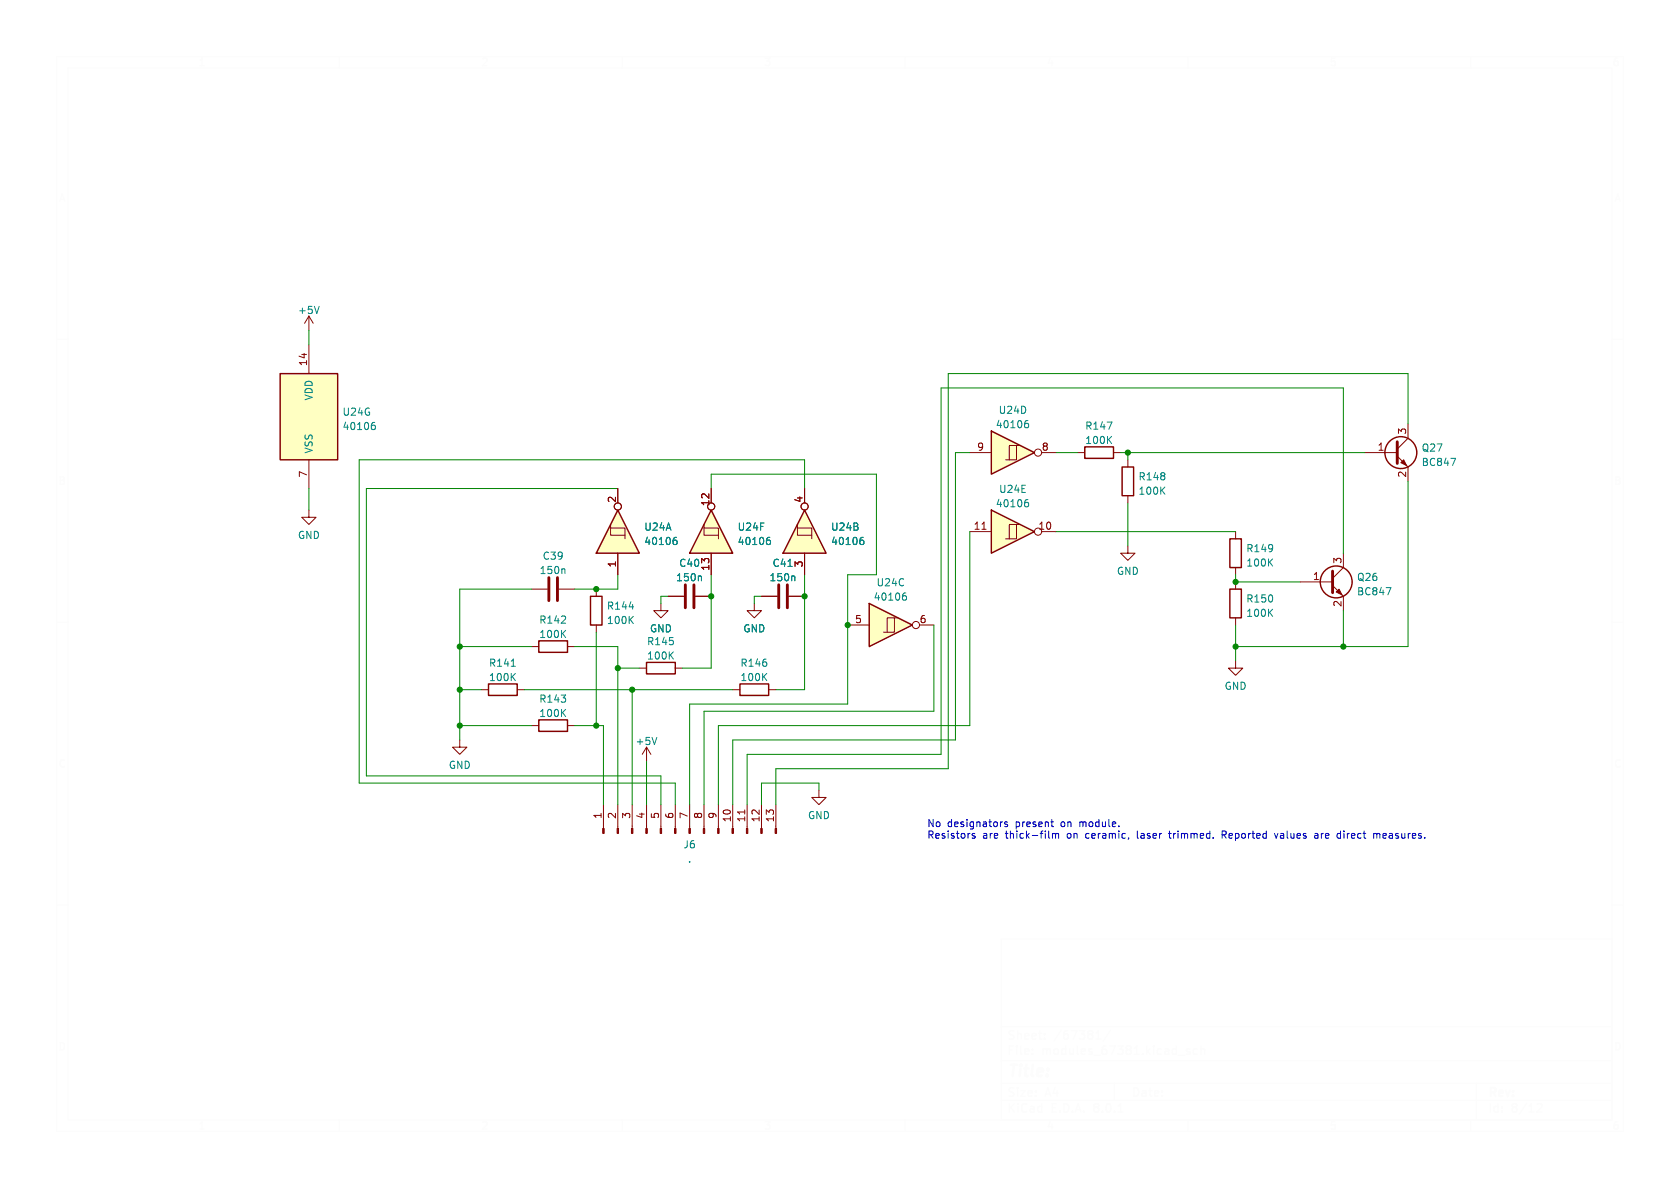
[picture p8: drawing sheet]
<svg xmlns="http://www.w3.org/2000/svg" width="297mm" height="210mm" viewBox="0 0 297 210" stroke-linecap="round" stroke-linejoin="round" font-family="sans-serif">
<g fill="none" stroke="#fcfcfc" stroke-width=".18">
<path d="M10 10h277v190h-277zM12 12h273v186h-273zM35.3 11.6h.8M35.3 10.7l.4-.4v1.3M60 10v2M85.3 10.4l.5-.1 .3 .4-.8 .9h.8M110 10v2M135.3 10.3h.8l-.4 .5 .3 .1v.6l-.2 .1-.5-.1M160 10v2M185.7 10.2l-.4 1h.9M186 10.7v.9M210 10v2"/>
<path d="M236 10.3h-.6l-.1 .6 .2-.1 .5 .1 .1 .1-.1 .5-.2 .1-.5-.1M260 10v2M286 10.3l-.4 .1a.88 .88 0 0 0 0 1.2l.4-.1 .1-.5-.3-.2-.3 .1-.2 .1M10.6 35.6l.4-1.3 .4 1.3M10.7 35.2h.6M285.6 35.6l.4-1.3 .4 1.3M285.7 35.2h.6M10 60h2M285 60h2M10.7 84.3h.4l.2 .2-.2 .4 .2 .1 .1 .3-.2 .3h-.5zM10.7 84.9h.4M285.7 84.3h.4l.2 .2-.2 .4 .2 .1 .1 .3-.2 .3h-.5z"/>
<path d="M285.7 84.9h.4M10 110h2M285 110h2M11.4 134.4a.62 .62 0 0 0-.9 .5 .62 .62 0 0 0 .7 .7l.2-.1M286.4 134.4a.62 .62 0 0 0-.9 .5 .62 .62 0 0 0 .7 .7l.2-.1M10 160h2M285 160h2M177 166h108v32h-108zM10.7 184.3a.66 .66 0 0 1 .7 .6 .66 .66 0 0 1-.7 .7zM35.3 198.7l.4-.4v1.3M35.3 199.6h.8M60 198v2"/>
<path d="M85.3 198.4l.5-.1 .3 .4-.8 .9h.8M110 198v2M135.3 198.3h.8l-.4 .5 .3 .1v.6l-.2 .1-.5-.1M160 198v2M177 194.5h108M177 191.5h108M177 187.5h108M177 181.5h108M178.5 195.1v1.5M178.5 185.6h.5M178.7 195.7l.6 .9M179.2 184.9h-.7v1.5"/>
<path d="M179.2 192.4l-.5-.1-.2 .1v.5l.6 .3 .1 .3-.2 .3-.6-.1M179.2 182.3l-.5-.1-.2 .1v.5l.6 .3 .1 .3-.2 .3-.6-.1M179.3 195.1l-.8 .9M179.7 184.9v.1M179.7 185.4v1M179.9 182.2v1.5M179.9 192.3v.1M179.9 192.8v1M179.9 182.8l.2-.1 .4 .1v.9M180 195.1v.1M180 195.6v1M180.5 192.8h.7l-.7 1h.7"/>
<path d="M180.5 184.9v1.3l.2 .2M181.2 185.9l.7-.1-.1-.3-.4-.1-.2 .2v.7h.6M181.2 183.2l.7-.1-.1-.3-.4-.1-.2 .2v.7h.6M181.5 195.2a.6 .6 0 0 0-.7 0 .6 .6 0 0 0-.2 .8 .56 .56 0 0 0 .3 .5 .56 .56 0 0 0 .6 0M181.7 193.3l.8-.1-.1-.3-.4-.1-.3 .2 .1 .7h.6M182.2 195.7h.5l.1 .9M182.5 183.2l.7-.1-.1-.3-.4-.1-.2 .2v.7h.6M182.5 186.3v.1M182.5 185.5v.1M182.8 196h-.5a.29 .29 0 0 0-.2 .3 .29 .29 0 0 0 .2 .3l.5-.1M183.1 193.7v.1M183.1 192.9v.1"/>
<path d="M183.6 182.7h.6M183.8 182.2v1.3l.4 .2M184.2 195.7l-.5-.1-.2 .3v.4l.1 .2h.6M184.2 195.1v1.5M184.4 185.5l.4-.1 .2 .2M184.4 185.4v1M184.7 183.6v.1M184.7 182.8v.1M184.7 193.8l.5-1.5 .5 1.5M184.9 193.4h.7M185 185.6l.2-.2 .4 .1 .1 .9M185 185.6v.8"/>
<path d="M185.7 198.2l-.4 1h.9M186 198.7v.9M186 195.8h.5M186.4 185.5l.2-.1 .4 .1 .1 .6-.1 .2-.4 .1-.2-.1zM186.5 192.2l-.3 1.1h.9M186.7 195.1h-.7v1.5h.7M186.9 192.8v1M187.4 196.5v.1M187.6 182.1l-1.3 2M188.1 195.1a.76 .76 0 0 1 .9 .7 .76 .76 0 0 1-.9 .8zM188.4 185.5l-.4-.1-.3 .3v.4l.1 .2h.6M188.4 184.9v1.5"/>
<path d="M188.7 182.2a.59 .59 0 0 0-.7 .6v.6l.2 .2 .4 .1 .2-.1 .1-.5-.2-.3h-.4l-.3 .3M189.1 185.4l.1 .9 .3 .1 .2-.1M189.4 182.2h1l-.7 1.5M189.6 196.5v.1M189.7 185.4v1M190.1 196.6l.5-1.5 .5 1.5M190.2 196.2h.8M190.5 184.9v1.3l.2 .2M190.8 182.2h.9l-.5 .6 .5 .1v.7l-.2 .1h-.5l-.2-.1M191.2 185.9l.7-.1-.1-.3-.4-.1-.2 .2v.7h.6M191.6 196.5v.1M192.6 182.8l-.3 .3 .1 .5 .2 .1 .4-.1 .2-.2-.1-.4-.2-.2"/>
<path d="M192.6 182.8l-.3-.2 .3-.4 .4 .1 .2 .2-.3 .3M192.6 182.8h.3M193 185.5l-.3-.1-.2 .2v.2l.5 .2v.3h-.5M193.4 186.5h1.1M193.7 195.7l-.3 .3v.3l.3 .3 .4-.1 .1-.2v-.4l-.2-.2M193.7 195.7l-.3-.2 .3-.4 .4 .1 .1 .2-.2 .3M193.7 195.7h.3M193.7 183.7h.9M193.7 182.6l.5-.4v1.5M194.9 196.5v.1M195.5 184.9a.59 .59 0 0 0-.7 .6v.6l.2 .2 .4 .1 .2-.1 .1-.5-.2-.3h-.4l-.3 .3M195.7 195.2l.2-.1a.81 .81 0 0 1 .6 .6 .81 .81 0 0 1-.3 .8l-.2 .1a.81 .81 0 0 1-.3-1.4z"/>
<path d="M196.2 184.9h1l-.7 1.5M196.3 182.1l-1.3 2M197 191.5v3M197 196.5v.1M197.6 184.9h.9l-.5 .6 .5 .1v.7l-.3 .1h-.4l-.2-.1M197.7 196.6h.8M197.7 195.5l.4-.4v1.5M199.4 185.5l-.3 .3 .1 .5 .2 .1 .4-.1 .2-.2-.1-.4-.2-.2M199.4 185.5l-.3-.2 .3-.4 .4 .1 .2 .2-.3 .3M199.4 185.5h.3M200.5 192.3a.76 .76 0 0 1 .8 .7 .76 .76 0 0 1-.8 .8zM200.5 186.4h.9"/>
<path d="M200.5 185.3l.5-.4v1.5M202 192.9h.5l.1 .9M202 186.3v.1M202.6 193.2h-.5a.29 .29 0 0 0-.2 .3 .29 .29 0 0 0 .2 .3l.5-.1M202.7 184.9v1.5M202.9 185.8l.4 .6M203.1 192.8h.6M203.3 192.3v1.3l.4 .2M203.3 185.4l-.6 .6M204 184.9v.1M204 185.4v1M204.1 193.3l.7-.1-.1-.3-.4-.1-.2 .2 .1 .7h.5"/>
<path d="M205.3 185.5l-.4-.1-.3 .3v.4l.1 .2h.6M205.5 193.7v.1M205.5 192.9v.1M206 185.5h.5l.1 .9M206.6 185.8h-.5a.29 .29 0 0 0-.2 .3 .29 .29 0 0 0 .2 .3l.5-.1M208 185.5l-.5-.1-.3 .3v.4l.2 .2h.6M208 184.9v1.5M208.3 186.5h1.2M210 198v2M210.3 185.5l-.3-.1-.3 .2 .1 .2 .5 .2v.3h-.6M211.7 185.5l-.5-.1-.2 .3v.4l.1 .2h.6M212.3 185.5l.2-.1 .4 .1 .1 .9"/>
<path d="M212.3 184.9v1.5M236 198.3h-.6l-.1 .6 .2-.1 .5 .1 .1 .1-.1 .5-.2 .1-.5-.1M260 198v2M261 191.5v6.5M263.5 195.1v1.5M264.8 195.7l-.4-.1-.3 .3v.4l.1 .2h.6M264.8 195.1v1.5M265.5 196.5v.1M265.5 195.7v.1M267.6 195.7l-.3 .3v.3l.3 .3h.3l.3-.3-.1-.4-.2-.2M267.6 195.7l-.3-.2 .3-.4h.3l.3 .3-.3 .3M267.6 195.7h.3"/>
<path d="M269.9 195l-1.3 2M270.3 196.6h.9M270.3 195.5l.4-.4v1.5M271.7 195.2l.6-.1 .2 .1 .1 .3-.9 1.1h.9M285.7 184.3a.66 .66 0 0 1 .7 .6 .66 .66 0 0 1-.7 .7zM286 198.3l-.4 .1a.88 .88 0 0 0 0 1.2l.4-.1 .1-.5-.3-.2-.3 .1-.2 .1"/>
</g>
<path d="M263.6 193.1l.7-.1 .1-.2-.1-.4-.2-.1h-.5v1.5M263.9 193.1l.5 .7M265 193.3l.7-.2-.1-.2-.4-.1-.2 .2 .1 .7h.5M266.2 192.8l.4 1 .3-1M267.5 193.6v.2M267.5 192.9v.1" fill="none" stroke="#fcfcfc" stroke-width=".3"/>
<g fill="none" stroke="#fcfcfc" stroke-width=".4">
<path d="M178.7 188.2h1.1M179.3 188.2l-.3 2M180.4 188.9l-.1 1.3M180.5 188.2v.2M180.5 188.2l-.1 .1 .1 .1M180.5 188.2l.1 .1-.1 .1M181.1 188.9h.7M181.5 188.2l-.3 1.7 .1 .2 .4 .1M182.6 188.2l-.2 1.7 .2 .3M183.4 189.5l1-.1-.1-.4-.2-.1-.5 .1-.3 .9 .3 .3 .6-.1M185.1 190l.1 .1-.1 .1M185.1 190l-.1 .1 .1 .1"/>
<path d="M185.1 190v.2M185.3 189l-.1 .2M185.3 189v.1l-.1 .1M185.3 189l-.1 .1v.1"/>
</g>
<path d="M104.4 105.4h2v5.1h-2zM130.8 120.9h5.1v2h-5.1z" fill="none" stroke="#840000" stroke-width=".25"/>
<path d="M54.6 55.9l-.8 1.3M54.6 55.9v2.5M54.6 55.9l.8 1.3M105.4 104.1v1.3M105.4 110.5v1.3M129.5 121.9h1.3M135.9 121.9h1.3M144.8 139.7v1.3h1.2l-1.2 1.2-1.3-1.2h1.3" fill="none" stroke="#840000" stroke-width=".18"/>
<path d="M56.4 54.2l-.4 1.2M111.2 107.3h.8M111.4 109.5l.6 .7M112 109l-.8 .7M135 119.6l.6 .7M135.6 119.1l-.8 .7" fill="none" stroke="#008484" stroke-width=".18"/>
<path d="M49.5 66h10.2v15.3h-10.2z" fill="#ffffc2"/>
<path d="M49.5 66h10.2v15.3h-10.2zM191.8 79h5v2h-5z" fill="none" stroke="#840000" stroke-width=".25"/>
<path d="M54.6 61v5M54.6 90.2v1.2h1.3l-1.3 1.3-1.3-1.3h1.3M54.6 81.3v5.1M190.5 80h1.3M196.8 80h1.3M94 104.1h2.8M98.8 104.1h2.8" fill="none" stroke="#840000" stroke-width=".18"/>
<path d="M65.9 75.2h.2l.3 .2-.1 .4-.4 .1M66.2 74.7h-.3M195.7 74.6h.9l-.6 1.3M196 77.7l.5 .7M196.5 77.1l-.7 .8M99.7 100.6l.2 .1v.7" fill="none" stroke="#008484" stroke-width=".18"/>
<path d="M97 102.1v4.1M98.6 102.1v4.1" fill="none" stroke="#840000" stroke-width=".51"/>
<path d="M175.3 76.2l7.6 3.8-7.6 3.8z" fill="#ffffc2"/>
<g fill="none" stroke="#840000" stroke-width=".18">
<path d="M179.7 78.7h-1.3v2.6M180.3 78.7h-.6v2.6h-1.9M171.4 80h3.9M184.1 80h2.6"/>
<circle cx="183.5" cy="80" r=".63"/>
</g>
<path d="M175.3 76.2l7.6 3.8-7.6 3.8z" fill="none" stroke="#840000" stroke-width=".25"/>
<path d="M181.4 74.8h.2l.3 .3-.1 .4-.4 .1M181.7 74.3l-.3 .1" fill="none" stroke="#008484" stroke-width=".18"/>
<path d="M175.3 90.2l7.6 3.8-7.6 3.8z" fill="#ffffc2"/>
<g fill="none" stroke="#840000" stroke-width=".18">
<path d="M171.4 94h3.9M173.6 93.6h.7M179.7 92.7h-1.3v2.6M180.3 92.7h-.6v2.6h-1.9M184.1 94h2.6M94 114.3h1.2M100.3 114.3h1.3M85.1 121.9h1.3M91.4 121.9h1.3"/>
<circle cx="183.5" cy="94" r=".63"/>
</g>
<path d="M175.3 90.2l7.6 3.8-7.6 3.8zM95.2 113.3h5.1v2h-5.1zM86.4 120.9h5v2h-5z" fill="none" stroke="#840000" stroke-width=".25"/>
<path d="M181.4 88.8h.2l.3 .2-.1 .5-.4 .1M181.7 88.3l-.3 .1M90.4 117.8h.7M90.6 119.6l.5 .7M91.1 119.1l-.7 .7M99.5 112l.5 .7M100 111.4l-.7 .8" fill="none" stroke="#008484" stroke-width=".18"/>
<path d="M153.7 106.7l7.6 3.8-7.6 3.8z" fill="#ffffc2"/>
<g fill="none" stroke="#840000" stroke-width=".18">
<path d="M237.5 97.8v2.5l-1.9 1.9M149.9 110.5h3.8M158.1 109.2h-1.3v2.6M158.7 109.2h-.6v2.6h-1.9M162.6 110.5h2.5M218.4 102.9v1.2M218.4 109.2v1.3M229.9 102.9h5.7M235.6 103.5l1.9 1.9v2.6M81.3 130.8v1.3h1.2l-1.2 1.3-1.3-1.3h1.3M94 128.3h1.2M100.3 128.3h1.3"/>
<circle cx="161.9" cy="110.5" r=".63"/>
</g>
<g fill="none" stroke="#840000" stroke-width=".25">
<path d="M153.7 106.7l7.6 3.8-7.6 3.8zM217.4 104.1h2.1v5.1h-2.1zM95.2 127.3h5.1v2h-5.1z"/>
<circle cx="236.2" cy="102.9" r="2.82"/>
</g>
<path d="M159.8 105.3h.2l.3 .3-.1 .4-.4 .1M160.1 104.8l-.3 .1M224.4 108.2l.6 .8M225 107.7l-.7 .7M245.1 103.9h.8l-.5 1.3M99.5 125.9l.5 .8M100 125.4l-.7 .7" fill="none" stroke="#008484" stroke-width=".18"/>
<path d="M235.6 101v3.8" fill="none" stroke="#840000" stroke-width=".51"/>
<path d="M236.2 104.6l.5-.5 .5 1.1z" fill="#840000" stroke="#840000" stroke-width=".18"/>
<path d="M109.2 90.2l3.8 7.6h-7.6z" fill="#ffffc2"/>
<g fill="none" stroke="#840000" stroke-width=".18">
<path d="M248.9 74.9v2.6l-1.9 1.9M107.9 93.3v1.3h2.6M107.9 92.7v.6h2.6v2M109.2 86.4v2.5M109.2 97.8v3.8M199.4 96.5v1.3h1.3l-1.3 1.3-1.3-1.3h1.3M199.4 81.3v1.3M199.4 87.6v1.3M218.4 94v1.3M241.3 80h5.7M247 80.6l1.9 2v2.5M116.8 106.7v1.3h1.3l-1.3 1.2-1.2-1.2h1.2"/>
<path d="M118.1 105.4h2.8M122.9 105.4h2.8M218.4 116.8v1.3h1.3l-1.3 1.3-1.2-1.3h1.2M218.4 100.3v1.3"/>
<circle cx="109.2" cy="89.5" r=".63"/>
</g>
<g fill="none" stroke="#840000" stroke-width=".25">
<path d="M109.2 90.2l3.8 7.6h-7.6zM198.4 82.6h2v5h-2zM217.4 95.3h2.1v5h-2.1z"/>
<circle cx="247.6" cy="80" r="2.82"/>
</g>
<path d="M119.2 95.5h.3l.2 .2-.1 .4-.4 .2M119.6 95l-.4 .1M205.4 86.6l.5 .8M205.9 86.1l-.7 .7M224.4 99.3l.6 .8M225 98.8l-.7 .7M256.5 81h.8l-.5 1.3M123.8 101.8l.2 .2v.7" fill="none" stroke="#008484" stroke-width=".18"/>
<path d="M247 78.1v3.8M121.2 103.4v4M122.7 103.4v4" fill="none" stroke="#840000" stroke-width=".51"/>
<path d="M247.6 81.8l.6-.5 .5 1z" fill="#840000" stroke="#840000" stroke-width=".18"/>
<path d="M125.7 90.2l3.8 7.6h-7.6z" fill="#ffffc2"/>
<g fill="none" stroke="#840000" stroke-width=".18">
<path d="M124.5 93.3v1.3h2.5M124.5 92.7v.6h2.5v2M125.7 86.4v2.5M125.7 97.8v3.8M113 118.1h1.3M119.4 118.1h1.2M133.3 106.7v1.3h1.3l-1.3 1.2-1.2-1.2h1.2M134.6 105.4h2.8M139.4 105.4h2.8M114.3 132.1v2.5M114.3 132.1l-.8 1.3M114.3 132.1l.8 1.3"/>
<path d="M106.7 142.2v4.3M109.2 142.2v4.3M111.8 142.2v4.3M114.3 142.2v4.3M116.8 142.2v4.3M119.4 142.2v4.3M121.9 142.2v4.3M124.5 142.2v4.3M127 142.2v4.3M129.5 142.2v4.3M131.7 143.2v.7M132.1 142.2v4.3"/>
<path d="M134.6 142.2v4.3M137.2 142.2v4.3"/>
<circle cx="125.7" cy="89.5" r=".63"/>
</g>
<path d="M125.7 90.2l3.8 7.6h-7.6zM114.3 117.1h5.1v2h-5.1z" fill="none" stroke="#840000" stroke-width=".25"/>
<path d="M135.7 95.5h.3l.2 .2v.4l-.5 .2M136.1 95l-.4 .1M118.5 115.8l.5 .7M119 115.2l-.7 .8M139.3 100.1h.7M140.3 101.8l.2 .2v.7M116.1 130.4l-.4 1.2" fill="none" stroke="#008484" stroke-width=".18"/>
<g fill="#840000" stroke="#840000" stroke-width=".18">
<path d="M137 146.5h.3v.8h-.3z"/>
<path d="M134.5 146.5h.2v.8h-.2z"/>
<path d="M132 146.5h.2v.8h-.2z"/>
<path d="M129.4 146.5h.3v.8h-.3z"/>
<path d="M126.9 146.5h.2v.8h-.2z"/>
<path d="M124.3 146.5h.3v.8h-.3z"/>
<path d="M121.8 146.5h.2v.8h-.2z"/>
<path d="M119.3 146.5h.2v.8h-.2z"/>
<path d="M116.7 146.5h.3v.8h-.3z"/>
<path d="M114.2 146.5h.2v.8h-.2z"/>
<path d="M111.6 146.5h.3v.8h-.3z"/>
<path d="M109.1 146.5h.2v.8h-.2z"/>
<path d="M106.6 146.5h.2v.8h-.2z"/>
</g>
<path d="M137.7 103.4v4M139.2 103.4v4" fill="none" stroke="#840000" stroke-width=".51"/>
<path d="M142.2 90.2l3.8 7.6h-7.6z" fill="#ffffc2"/>
<g fill="none" stroke="#840000" stroke-width=".18">
<path d="M109.2 86.4v2.5M109.2 97.8v3.8M125.7 86.4v2.5M125.7 97.8v3.8M141 93.3v1.3h2.5M141 92.7v.6h2.5v2M142.2 86.4v2.5M142.2 97.8v3.8M118.1 105.4h2.8M122.9 105.4h2.8M134.6 105.4h2.8M139.4 105.4h2.8"/>
<circle cx="109.2" cy="89.5" r=".63"/>
<circle cx="125.7" cy="89.5" r=".63"/>
<circle cx="142.2" cy="89.5" r=".63"/>
</g>
<path d="M142.2 90.2l3.8 7.6h-7.6z" fill="none" stroke="#840000" stroke-width=".25"/>
<path d="M119.2 95.5h.3l.2 .2-.1 .4-.4 .2M119.6 95l-.4 .1M135.7 95.5h.3l.2 .2v.4l-.5 .2M136.1 95l-.4 .1M152.2 95.5h.3l.2 .2v.4l-.5 .2M152.6 95l-.4 .1M123.8 101.8l.2 .2v.7M139.3 100.1h.7M140.3 101.8l.2 .2v.7" fill="none" stroke="#008484" stroke-width=".18"/>
<g fill="none" stroke="#0000c2" stroke-width=".18">
<path d="M172.3 147.4l-.3-.1-.1 .2v.2l.4 .1v.3h-.4M177.1 145.3h.1M178.1 145.3h-.3l-.2 .2 .1 .1 .4 .2v.3h-.5M185.4 146.9v1.1l.2 .2M185.8 145.3h.4M186.1 147.5l.3-.2 .2 .2M186.1 147.3v.9M186.1 146.1h.1M186.6 147.5l.2-.2 .3 .1 .1 .8M186.6 147.5v.7M199.6 148.1l-.1 .2M201.1 146.9v1.1l.1 .2"/>
<path d="M206.6 147.3h.4M206.7 146.9v1.1l.3 .2M216.4 147.6l.4 .6M216.7 147l-.6-.1v1.3M216.7 147.5l-.6 .1M225.3 147.3l.3 .9 .3-.9M232.4 147.4h.5l.1 .8M233 147.6l-.4 .1-.2 .2 .2 .3 .4-.1M236.9 147.3l.1 .1M237 146.9v1.3M237 148.1l-.1 .1M242.9 147.4l.3-.1 .2 .2"/>
<path d="M243.4 147.5l.2-.2 .3 .1v.8M243.4 147.5v.7"/>
</g>
<g fill="none" stroke="#008400" stroke-width=".18">
<path d="M54.6 58.4v2.6M248.9 74.9v-8.9h-81.3v69.9h-30.4v6.3M54.6 86.4v3.8M109.2 86.4h-44.4v50.8h52v5M125.7 86.4v-2.6h29.2v17.8h-5v22.9h-28v17.7M142.2 86.4v-5.1h-78.7v57.1h55.9v3.8M171.4 94v34.3h-44.4v13.9M171.4 80h-2.5v50.8h-39.4v11.4M186.7 94h31.7M186.7 80h3.8M198.1 80h43.2M199.4 80v1.3"/>
<path d="M199.4 88.9v7.6M237.5 97.8v-29.2h-71.1v64.8h-34.3v8.8M248.9 85.1v29.2h-30.5M81.3 114.3h12.7M94 104.1h-12.7v26.7M101.6 114.3h7.6v27.9M105.4 111.8v16.5M109.2 101.6v2.5h-7.6M109.2 118.1h3.8M118.1 105.4h-1.3v1.3M125.7 101.6v16.5h-5.1M134.6 105.4h-1.3v1.3"/>
<path d="M142.2 101.6v20.3h-5M165.1 110.5v15.2h-40.6v16.5M218.4 101.6v1.3h11.5M218.4 110.5v6.3M237.5 108v6.3M81.3 121.9h3.8M81.3 128.3h12.7M92.7 121.9h36.8M101.6 128.3h5.1v13.9M111.8 121.9v20.3M114.3 134.6v7.6M144.8 139.7v-1.3h-10.2v3.8"/>
</g>
<g fill="#008400" stroke="#008400" stroke-width=".18">
<circle cx="81.3" cy="121.9" r=".46"/>
<circle cx="81.3" cy="128.3" r=".46"/>
<circle cx="81.3" cy="114.3" r=".46"/>
<circle cx="105.4" cy="104.1" r=".46"/>
<circle cx="109.2" cy="118.1" r=".46"/>
<circle cx="105.4" cy="128.3" r=".46"/>
<circle cx="111.8" cy="121.9" r=".46"/>
<circle cx="218.4" cy="114.3" r=".46"/>
<circle cx="237.5" cy="114.3" r=".46"/>
<circle cx="199.4" cy="80" r=".46"/>
<circle cx="218.4" cy="102.9" r=".46"/>
<circle cx="149.9" cy="110.5" r=".46"/>
<circle cx="142.2" cy="105.4" r=".46"/>
<circle cx="125.7" cy="105.4" r=".46"/>
</g>
<g font-size="1.8" fill="#008484">
<text x="52.6" y="55.7">+5V</text>
<text x="55.5" y="70.9" transform="rotate(-90 55.5 70.9)">VDD</text>
<text x="60.5" y="73.7">U24G</text>
<text x="60.5" y="76.2">40106</text>
<text x="175.9" y="75.9">40106</text>
<text x="176.5" y="73.4">U24D</text>
<text x="191.8" y="76.2">R147</text>
<text x="55.5" y="80.3" transform="rotate(-90 55.5 80.3)">VSS</text>
<text x="191.8" y="78.7">100K</text>
<text x="251.2" y="80">Q27</text>
<text x="251.2" y="82.6">BC847</text>
<text x="175.9" y="89.9">40106</text>
<text x="176.5" y="87.3">U24E</text>
<text x="201.2" y="85.1">R148</text>
<text x="201.2" y="87.7">100K</text>
<text x="52.6" y="95.5">GND</text>
<text x="113.8" y="94">U24A</text>
<text x="130.3" y="94">U24F</text>
<text x="146.8" y="94">U24B</text>
<text x="95.3" y="101.7">150n</text>
<text x="95.8" y="99.1">C39</text>
<text x="113.8" y="96.5">40106</text>
<text x="120" y="100.4">C40</text>
<text x="130.3" y="96.5">40106</text>
<text x="136.5" y="100.4">C41</text>
<text x="146.8" y="96.5">40106</text>
<text x="197.4" y="101.8">GND</text>
<text x="220.2" y="97.8">R149</text>
<text x="220.2" y="100.4">100K</text>
<text x="107.2" y="108">R144</text>
<text x="119.4" y="103">150n</text>
<text x="135.9" y="103">150n</text>
<text x="154.4" y="106.4">40106</text>
<text x="154.9" y="103.8">U24C</text>
<text x="220.2" y="106.7">R150</text>
<text x="239.8" y="102.9">Q26</text>
<text x="239.8" y="105.4">BC847</text>
<text x="95.2" y="110.4">R142</text>
<text x="95.2" y="113">100K</text>
<text x="107.2" y="110.5">100K</text>
<text x="114.8" y="112">GND</text>
<text x="131.3" y="112">GND</text>
<text x="220.2" y="109.2">100K</text>
<text x="86.3" y="118.1">R141</text>
<text x="114.3" y="114.3">R145</text>
<text x="114.3" y="116.8">100K</text>
<text x="130.8" y="118.1">R146</text>
<text x="86.3" y="120.6">100K</text>
<text x="95.2" y="124.4">R143</text>
<text x="130.8" y="120.6">100K</text>
<text x="216.4" y="122.1">GND</text>
<text x="95.2" y="127">100K</text>
<text x="112.3" y="131.9">+5V</text>
<text x="79.2" y="136.1">GND</text>
<text x="142.7" y="145">GND</text>
<text x="120.7" y="150.2">J6</text>
<text x="121.5" y="152.7">.</text>
</g>
<g font-size="1.8" fill="#840000">
<text x="54.4" y="64.8" transform="rotate(-90 54.4 64.8)">14</text>
<text x="248.7" y="76.9" transform="rotate(-90 248.7 76.9)">3</text>
<text x="172.6" y="79.8">9</text>
<text x="184.1" y="79.8">8</text>
<text x="243.5" y="79.8">1</text>
<text x="54.4" y="84.5" transform="rotate(-90 54.4 84.5)">7</text>
<text x="109" y="89" transform="rotate(-90 109 89)">2</text>
<text x="125.5" y="89.6" transform="rotate(-90 125.5 89.6)">12</text>
<text x="142" y="89" transform="rotate(-90 142 89)">4</text>
<text x="248.7" y="84.5" transform="rotate(-90 248.7 84.5)">2</text>
<text x="172" y="93.7">11</text>
<text x="183.5" y="93.7">10</text>
<text x="109" y="100.4" transform="rotate(-90 109 100.4)">1</text>
<text x="125.5" y="101" transform="rotate(-90 125.5 101)">13</text>
<text x="142" y="100.4" transform="rotate(-90 142 100.4)">3</text>
<text x="237.2" y="99.8" transform="rotate(-90 237.2 99.8)">3</text>
<text x="232" y="102.6">1</text>
<text x="237.2" y="107.4" transform="rotate(-90 237.2 107.4)">2</text>
<text x="151.1" y="110.2">5</text>
<text x="162.5" y="110.2">6</text>
<text x="106.4" y="144.9" transform="rotate(-90 106.4 144.9)">1</text>
<text x="109" y="144.9" transform="rotate(-90 109 144.9)">2</text>
<text x="111.5" y="144.9" transform="rotate(-90 111.5 144.9)">3</text>
<text x="114" y="144.9" transform="rotate(-90 114 144.9)">4</text>
<text x="116.6" y="144.9" transform="rotate(-90 116.6 144.9)">5</text>
<text x="119.1" y="144.9" transform="rotate(-90 119.1 144.9)">6</text>
<text x="121.7" y="144.9" transform="rotate(-90 121.7 144.9)">7</text>
<text x="124.2" y="144.9" transform="rotate(-90 124.2 144.9)">8</text>
<text x="126.7" y="144.9" transform="rotate(-90 126.7 144.9)">9</text>
<text x="129.3" y="145.5" transform="rotate(-90 129.3 145.5)">10</text>
<text x="131.8" y="145.5" transform="rotate(-90 131.8 145.5)">11</text>
<text x="134.4" y="145.5" transform="rotate(-90 134.4 145.5)">12</text>
<text x="136.9" y="145.5" transform="rotate(-90 136.9 145.5)">13</text>
</g>
<g font-size="1.8" fill="#0000c2">
<text x="163.8" y="146.3">No</text>
<text x="163.8" y="148.3">Resistors</text>
<text x="167.5" y="146.3">designators</text>
<text x="173.7" y="148.3">are</text>
<text x="177.9" y="148.3">thick-film</text>
<text x="179.7" y="146.3">present</text>
<text x="187.8" y="146.3">on</text>
<text x="188.9" y="148.3">on</text>
<text x="191.3" y="146.3">module.</text>
<text x="192.4" y="148.3">ceramic,</text>
<text x="201.7" y="148.3">laser</text>
<text x="207.6" y="148.3">trimmed.</text>
<text x="217.1" y="148.3">Reported</text>
<text x="226.7" y="148.3">values</text>
<text x="233.9" y="148.3">are</text>
<text x="238.1" y="148.3">direct</text>
<text x="244.7" y="148.3">measures.</text>
</g>
</svg>
